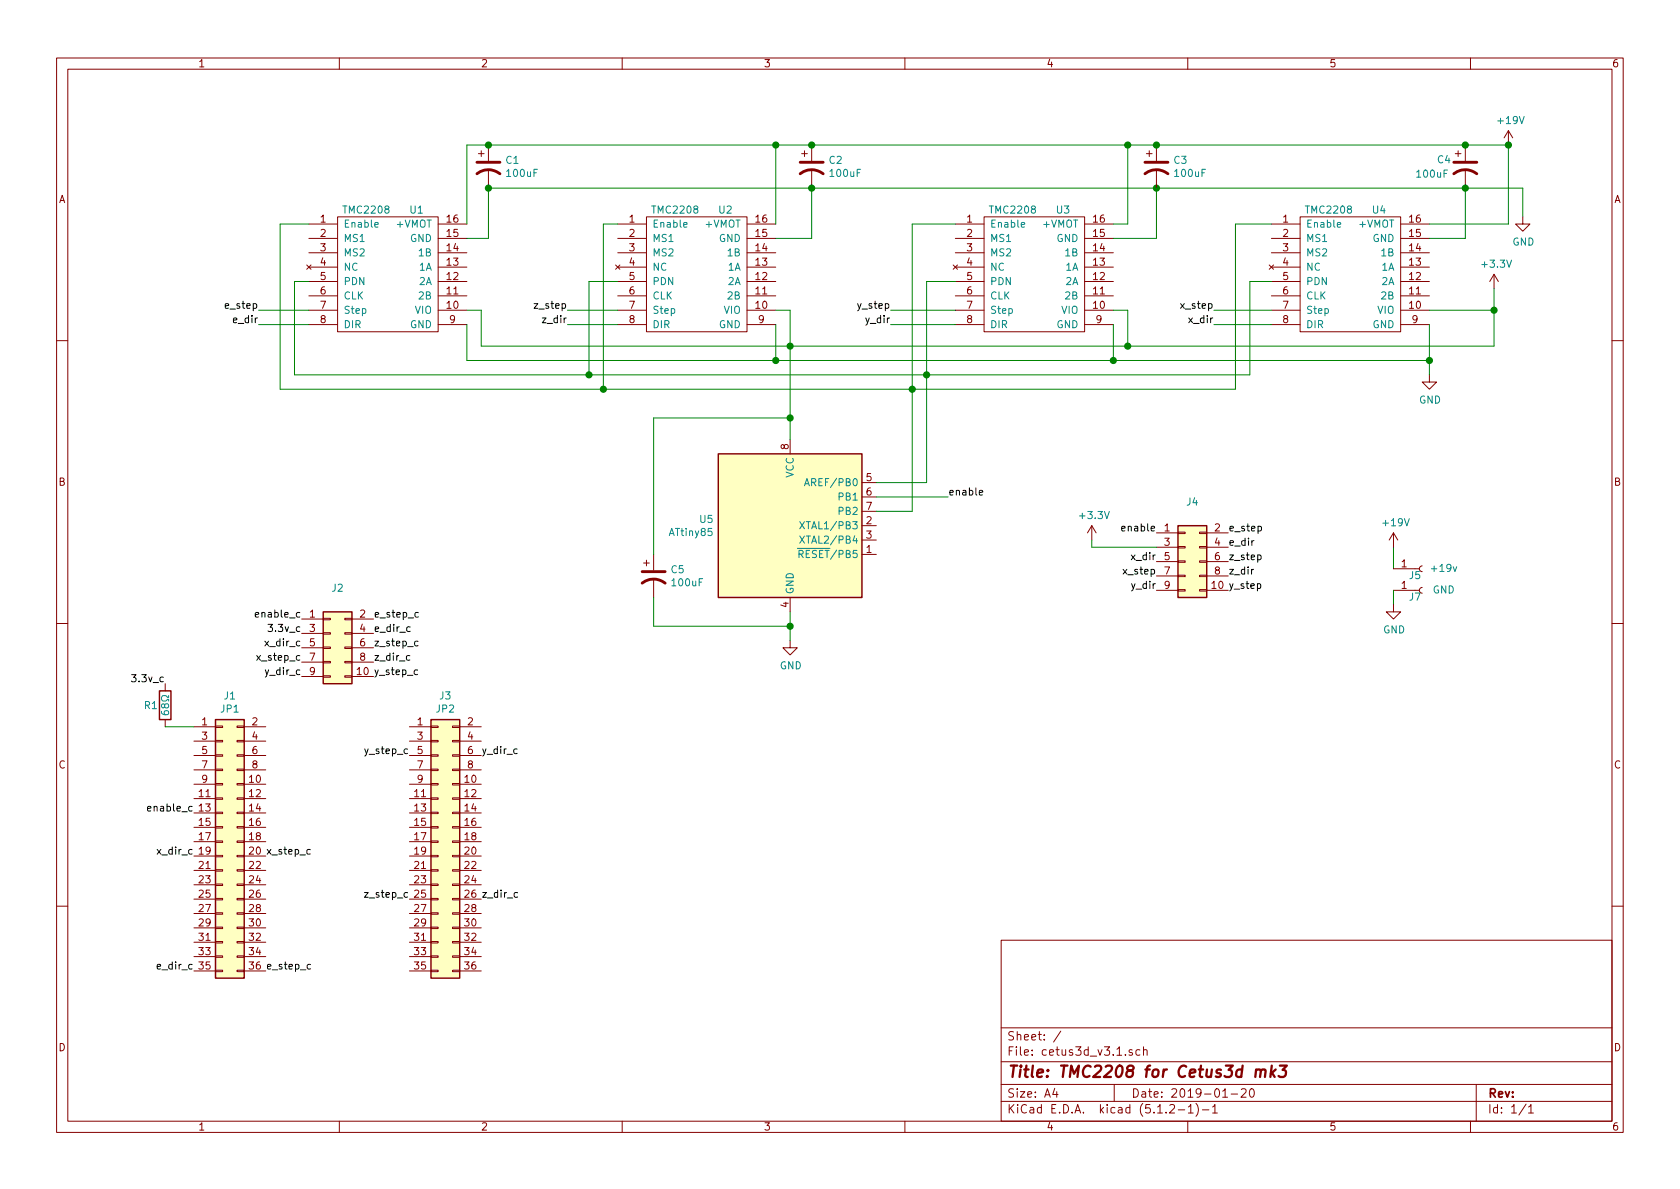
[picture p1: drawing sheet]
<svg xmlns="http://www.w3.org/2000/svg" width="297mm" height="210mm" viewBox="0 0 297 210" stroke-linecap="round" stroke-linejoin="round" font-family="sans-serif">
<g fill="none" stroke="#840000" stroke-width=".18">
<path d="M10 10.3h277v189.9h-277zM12 12.2h273v186.1h-273zM60 10.3v1.9M110 10.3v1.9M160 10.3v1.9M210 10.3v1.9M260 10.3v1.9M54.6 39.6h5.1M59.7 38.3h17.8v20.4h-17.8zM77.5 39.6h5M84.6 27.2h1M85.1 26.7v1"/>
<path d="M86.4 25.6v2.8M86.4 30v3.3M109.2 39.6h5.1M114.3 38.3h17.8v20.4h-17.8zM132.1 39.6h5.1M141.7 27.2h1M142.2 26.7v1M143.5 25.6v2.8M143.5 30v3.3M168.9 39.6h5.1M174 38.3h17.8v20.4h-17.8zM191.8 39.6h5"/>
<path d="M202.7 27.2h1M203.2 26.7v1M204.5 25.6v2.8M204.5 30v3.3M224.8 39.6h5.1M229.9 38.3h17.7v20.4h-17.7zM247.6 39.6h5.1M257.3 27.2h1M257.8 26.7v1M259.1 25.6v2.8M259.1 30v3.3M266.7 23.1l-.8 1.3"/>
<path d="M266.7 23.1v2.5M266.7 23.1l.8 1.3M269.2 38.3v1.3h1.3l-1.3 1.3-1.2-1.3h1.2M54.2 46.9l.8 .7M54.6 54.9h5.1M54.6 52.3h5.1M54.6 49.8h5.1M54.6 47.2h5.1M54.6 44.7h5.1M54.6 42.2h5.1M54.6 57.4h5.1M55 46.9l-.8 .7"/>
<path d="M77.5 54.9h5M77.5 52.3h5M77.5 49.8h5M77.5 47.2h5M77.5 44.7h5M77.5 42.2h5M77.5 57.4h5M108.8 46.9l.8 .7M109.2 54.9h5.1M109.2 52.3h5.1M109.2 49.8h5.1M109.2 47.2h5.1"/>
<path d="M109.2 44.7h5.1M109.2 42.2h5.1M109.2 57.4h5.1M109.6 46.9l-.8 .7M132.1 54.9h5.1M132.1 52.3h5.1M132.1 49.8h5.1M132.1 47.2h5.1M132.1 44.7h5.1M132.1 42.2h5.1M132.1 57.4h5.1M168.5 46.9l.8 .7"/>
<path d="M168.9 54.9h5.1M168.9 52.3h5.1M168.9 49.8h5.1M168.9 47.2h5.1M168.9 44.7h5.1M168.9 42.2h5.1M168.9 57.4h5.1M169.3 46.9l-.8 .7M191.8 54.9h5M191.8 52.3h5M191.8 49.8h5M191.8 47.2h5"/>
<path d="M191.8 44.7h5M191.8 42.2h5M191.8 57.4h5M224.4 46.9l.8 .7M224.8 54.9h5.1M224.8 52.3h5.1M224.8 49.8h5.1M224.8 47.2h5.1M224.8 44.7h5.1M224.8 42.2h5.1M224.8 57.4h5.1M225.2 46.9l-.8 .7"/>
<path d="M247.6 54.9h5.1M247.6 52.3h5.1M247.6 49.8h5.1M247.6 47.2h5.1M247.6 44.7h5.1M247.6 42.2h5.1M247.6 57.4h5.1M264.2 48.5l-.8 1.3M264.2 48.5v2.5M264.2 48.5l.7 1.3M10 60.2h2M139.7 77.7v2.6"/>
<path d="M252.7 66.3v1.3h1.3l-1.3 1.2-1.2-1.2h1.2M285 60.2h2M113.8 99.6h1M114.3 99.1v1M115.6 98v2.8M152.4 98h2.5M152.4 93h2.5M152.4 95.5h2.5M152.4 85.3h2.5M152.4 87.9h2.5M152.4 90.4h2.5M193 93l-.7 1.2"/>
<path d="M193 93v2.5M193 93l.8 1.2M204.5 94.2h3.8M204.5 96.8h3.8M204.5 99.3h3.8M208.3 99.2h1.2v.2h-1.2zM208.3 96.6h1.2v.3h-1.2zM208.3 94.1h1.2v.3h-1.2zM212.1 99.2h1.3v.2h-1.3zM212.1 96.6h1.3v.3h-1.3zM212.1 94.1h1.3v.3h-1.3zM213.4 94.2h3.8"/>
<path d="M213.4 96.8h3.8M213.4 99.3h3.8M246.4 94.2l-.8 1.3M246.4 94.2v2.6M246.4 94.2l.7 1.3M10 110.3h2M53.3 109.5h3.8M53.3 119.6h3.8M53.3 112h3.8M53.3 114.5h3.8M53.3 117.1h3.8M57.1 119.5h1.3v.3h-1.3z"/>
<path d="M57.1 117h1.3v.2h-1.3zM57.1 114.4h1.3v.3h-1.3zM57.1 111.9h1.3v.2h-1.3zM57.1 109.3h1.3v.3h-1.3zM61 119.5h1.2v.3h-1.2zM61 117h1.2v.2h-1.2zM61 114.4h1.2v.3h-1.2zM61 111.9h1.2v.2h-1.2zM61 109.3h1.2v.3h-1.2zM62.2 109.5h3.8M62.2 119.6h3.8M62.2 112h3.8"/>
<path d="M62.2 114.5h3.8M62.2 117.1h3.8M115.6 102.4v3.3M139.7 113.3v1.2h1.3l-1.3 1.3-1.3-1.3h1.3M139.7 105.7v2.5M204.5 104.4h3.8M204.5 101.8h3.8M208.3 104.3h1.2v.2h-1.2zM208.3 101.7h1.2v.3h-1.2zM212.1 104.3h1.3v.2h-1.3zM212.1 101.7h1.3v.3h-1.3zM213.4 104.4h3.8"/>
<path d="M213.4 101.8h3.8M246.4 106.9v1.3h1.2l-1.2 1.3-1.3-1.3h1.3M246.4 104.4h3.8M246.4 100.6h3.8M251.5 103.9l-.3 .1-.2 .3 .1 .4 .4 .2M251.5 100.1l-.3 .1-.2 .3 .1 .4 .4 .2M285 110.3h2M29.2 120.9v1.3M29.2 127.2v1.3M34.3 128.5h3.8M34.3 138.7h3.8M34.3 131.1h3.8"/>
<path d="M34.3 133.6h3.8M34.3 136.1h3.8M38.1 138.6h1.3v.2h-1.3zM38.1 136h1.3v.3h-1.3zM38.1 133.5h1.3v.2h-1.3zM38.1 130.9h1.3v.3h-1.3zM38.1 128.4h1.3v.2h-1.3zM41.9 138.6h1.3v.2h-1.3zM41.9 136h1.3v.3h-1.3zM41.9 133.5h1.3v.2h-1.3zM41.9 130.9h1.3v.3h-1.3zM41.9 128.4h1.3v.2h-1.3z"/>
<path d="M43.2 128.5h3.8M43.2 138.7h3.8M43.2 131.1h3.8M43.2 133.6h3.8M43.2 136.1h3.8M72.4 128.5h3.8M72.4 138.7h3.8M72.4 131.1h3.8M72.4 133.6h3.8M72.4 136.1h3.8M76.2 138.6h1.3v.2h-1.3zM76.2 136h1.3v.3h-1.3z"/>
<path d="M76.2 133.5h1.3v.2h-1.3zM76.2 130.9h1.3v.3h-1.3zM76.2 128.4h1.3v.2h-1.3zM80 138.6h1.3v.2h-1.3zM80 136h1.3v.3h-1.3zM80 133.5h1.3v.2h-1.3zM80 130.9h1.3v.3h-1.3zM80 128.4h1.3v.2h-1.3zM81.3 128.5h3.8M81.3 138.7h3.8M81.3 131.1h3.8M81.3 133.6h3.8"/>
<path d="M81.3 136.1h3.8M34.3 141.2h3.8M34.3 143.8h3.8M34.3 146.3h3.8M34.3 148.8h3.8M34.3 151.4h3.8M34.3 153.9h3.8M34.3 156.5h3.8M34.3 159h3.8M38.1 158.9h1.3v.2h-1.3zM38.1 156.3h1.3v.3h-1.3zM38.1 153.8h1.3v.2h-1.3z"/>
<path d="M38.1 151.3h1.3v.2h-1.3zM38.1 148.7h1.3v.3h-1.3zM38.1 146.2h1.3v.2h-1.3zM38.1 143.6h1.3v.3h-1.3zM38.1 141.1h1.3v.2h-1.3zM41.9 158.9h1.3v.2h-1.3zM41.9 156.3h1.3v.3h-1.3zM41.9 153.8h1.3v.2h-1.3zM41.9 151.3h1.3v.2h-1.3zM41.9 148.7h1.3v.3h-1.3zM41.9 146.2h1.3v.2h-1.3zM41.9 143.6h1.3v.3h-1.3z"/>
<path d="M41.9 141.1h1.3v.2h-1.3zM43.2 141.2h3.8M43.2 143.8h3.8M43.2 146.3h3.8M43.2 148.8h3.8M43.2 151.4h3.8M43.2 153.9h3.8M43.2 156.5h3.8M43.2 159h3.8M72.4 141.2h3.8M72.4 143.8h3.8M72.4 146.3h3.8"/>
<path d="M72.4 148.8h3.8M72.4 151.4h3.8M72.4 153.9h3.8M72.4 156.5h3.8M72.4 159h3.8M76.2 158.9h1.3v.2h-1.3zM76.2 156.3h1.3v.3h-1.3zM76.2 153.8h1.3v.2h-1.3zM76.2 151.3h1.3v.2h-1.3zM76.2 148.7h1.3v.3h-1.3zM76.2 146.2h1.3v.2h-1.3zM76.2 143.6h1.3v.3h-1.3z"/>
<path d="M76.2 141.1h1.3v.2h-1.3zM80 158.9h1.3v.2h-1.3zM80 156.3h1.3v.3h-1.3zM80 153.8h1.3v.2h-1.3zM80 151.3h1.3v.2h-1.3zM80 148.7h1.3v.3h-1.3zM80 146.2h1.3v.2h-1.3zM80 143.6h1.3v.3h-1.3zM80 141.1h1.3v.2h-1.3zM81.3 141.2h3.8M81.3 143.8h3.8M81.3 146.3h3.8"/>
<path d="M81.3 148.8h3.8M81.3 151.4h3.8M81.3 153.9h3.8M81.3 156.5h3.8M81.3 159h3.8M10 160.2h2M34.3 161.5h3.8M34.3 164.1h3.8M34.3 166.6h3.8M34.3 169.2h3.8M34.3 171.7h3.8M38.1 171.6h1.3v.2h-1.3z"/>
<path d="M38.1 169h1.3v.3h-1.3zM38.1 166.5h1.3v.2h-1.3zM38.1 164h1.3v.2h-1.3zM38.1 161.4h1.3v.3h-1.3zM41.9 171.6h1.3v.2h-1.3zM41.9 169h1.3v.3h-1.3zM41.9 166.5h1.3v.2h-1.3zM41.9 164h1.3v.2h-1.3zM41.9 161.4h1.3v.3h-1.3zM43.2 161.5h3.8M43.2 164.1h3.8M43.2 166.6h3.8"/>
<path d="M43.2 169.2h3.8M43.2 171.7h3.8M72.4 161.5h3.8M72.4 164.1h3.8M72.4 166.6h3.8M72.4 169.2h3.8M72.4 171.7h3.8M76.2 171.6h1.3v.2h-1.3zM76.2 169h1.3v.3h-1.3zM76.2 166.5h1.3v.2h-1.3zM76.2 164h1.3v.2h-1.3zM76.2 161.4h1.3v.3h-1.3z"/>
<path d="M80 171.6h1.3v.2h-1.3zM80 169h1.3v.3h-1.3zM80 166.5h1.3v.2h-1.3zM80 164h1.3v.2h-1.3zM80 161.4h1.3v.3h-1.3zM81.3 161.5h3.8M81.3 164.1h3.8M81.3 166.6h3.8M81.3 169.2h3.8M81.3 171.7h3.8M177 166.3h108v32h-108zM285 160.2h2"/>
<path d="M60 198.3v1.9M110 198.3v1.9M160 198.3v1.9M177 194.8h108M177 191.8h108M177 187.8h108M177 181.8h108M186.5 192.5l-.4 1h1M186.8 193v1M187.6 182.3l-1.3 2M197 191.8v3M200.2 185.7l-.4-.1-.2 .2 .1 .2 .5 .2v.3h-.6"/>
<path d="M201.5 185.7l-.4-.1-.3 .3 .2 .6h.5M202.2 185.7l.2-.1 .4 .1v.9M202.2 185.1v1.5M206.8 195.5l.2-.2h.4l.2 .2 .1 .3-.1 .2-.8 .8h.9M208.3 196.3h1.2M210 198.3v1.9M210.1 195.8l.4-.5v1.5M210.1 196.8h.9M211.5 195.1a1.71 1.71 0 0 1 0 2.3M212.6 196.3h1.1M214.4 195.8l.4-.5v1.5M214.4 196.8h.8"/>
<path d="M216.2 194h.8M217.7 193.5h1.1M219.5 192.7l.2-.2h.3l.3 .2v.3v.2l-.9 .8h.9M221.1 192.6l.2-.1a.8 .8 0 0 1 .5 .8 .8 .8 0 0 1-.5 .7 1 1 0 0 1-.2-1.4zM260 198.3v1.9M261 191.8v6.5M269.8 195.2l-1.2 2M270.3 195.8l.4-.5v1.5M270.3 196.8h.8"/>
</g>
<path d="M222.1 189.3a.52 .52 0 0 1 .8 .1l-.1 1M222.1 189.1l-.2 1.3M222.9 189.4l.3-.3 .5 .1-.1 1.2M224.9 188.4l-.3 2M224.9 189.7l.5 .7M225.6 189.1l-.9 .8M226.3 188.4h1.2l-.7 .8a.48 .48 0 0 1 .6 .4l-.1 .5-.2 .2-.8 .1-.2-.1" fill="none" stroke="#840000" stroke-width=".41"/>
<g fill="none" stroke="#008484" stroke-width=".18">
<path d="M66.3 39.7l.6-.1-.1-.2-.4-.1-.1 .2v.6h.5M120.9 39.7l.6-.1-.1-.2-.3-.1-.2 .2 .1 .6h.4M180.6 39.7l.6-.1-.1-.2-.4-.1-.1 .2v.6h.5M236.4 39.7l.7-.1-.1-.2-.4-.1-.2 .2 .1 .6h.5M141 97h1.2M141.3 98l.6-.1 .1-.1-.1-.3-.1-.2h-.5v1.3M141.4 92.2l.8 1.3M141.4 94.8l.8 1.3M141.6 98l.4 .6M142.2 85.9l.5-1.3 .4 1.3M142.2 92.2l-.8 1.3M142.2 94.8l-.8 1.3"/>
<path d="M142.4 85.5h.6M28.5 125.8l.1 .4a.87 .87 0 0 0 1.2 0l-.1-.5h-.5l-.2 .5 .3 .2M29.1 124.7l.2-.2h.4l.1 .2v.4l-.5 .1-.1-.1-.2-.6h-.3l-.2 .2 .2 .4 .2 .1 .2-.3M29.8 123v.3h-.2a.54 .54 0 0 0-.8-.3 .54 .54 0 0 0-.2 .8 .59 .59 0 0 0 1-.1h.2v.3"/>
</g>
<g fill="none" stroke="#008400" stroke-width=".18">
<path d="M54.6 39.6h-5.1v29.2h168.9v-29.2h6.4M82.5 39.6v-14h184.2v14h-14M109.2 39.6h-2.5v29.2M137.2 25.6v14M143.5 33.3v8.9h-6.3M168.9 39.6h-7.6v50.8h-6.4M199.4 25.6v14h-2.6M204.5 33.3v8.9h-7.7M259.1 33.3v8.9h-6.4M269.2 38.3v-5h-182.8v8.9h-3.9M45.7 54.9h8.9M45.7 57.4h8.9"/>
<path d="M54.6 49.8h-2.5v16.5h168.9v-16.5h3.8M82.5 57.4v6.3h170.2M100.3 54.9h8.9M100.3 57.4h8.9M109.2 49.8h-5.1v16.5M137.2 57.4v6.3M137.2 54.9h2.5v22.8M157.5 54.9h11.4M157.5 57.4h11.4M168.9 49.8h-5.1v35.5h-8.9M196.8 57.4v6.3M196.8 54.9h2.6v6.3"/>
<path d="M214.6 54.9h10.2M214.6 57.4h10.2M252.7 57.4v8.9M252.7 54.9h11.5M264.2 51v10.2h-179.1v-6.3h-2.6M139.7 73.9h-24.1v24.1M154.9 87.9h12.7M193 95.5v1.3h11.5M246.4 96.8v3.8M115.6 105.7v5h24.1M139.7 108.2v5.1M246.4 104.4v2.5"/>
<path d="M29.2 128.5h5.1"/>
</g>
<g fill="#008400" stroke="#008400" stroke-width=".25">
<circle cx="252.7" cy="63.7" r=".51"/>
<circle cx="196.9" cy="63.7" r=".51"/>
<circle cx="264.2" cy="54.9" r=".51"/>
<circle cx="199.4" cy="61.2" r=".51"/>
<circle cx="199.4" cy="25.6" r=".51"/>
<circle cx="139.7" cy="61.2" r=".51"/>
<circle cx="163.8" cy="66.3" r=".51"/>
<circle cx="161.3" cy="68.8" r=".51"/>
<circle cx="204.5" cy="33.3" r=".51"/>
<circle cx="259.1" cy="25.6" r=".51"/>
<circle cx="259.1" cy="33.3" r=".51"/>
<circle cx="204.5" cy="25.6" r=".51"/>
<circle cx="143.5" cy="25.6" r=".51"/>
<circle cx="143.5" cy="33.3" r=".51"/>
<circle cx="137.2" cy="63.7" r=".51"/>
<circle cx="137.2" cy="25.6" r=".51"/>
<circle cx="86.4" cy="25.6" r=".51"/>
<circle cx="86.4" cy="33.3" r=".51"/>
<circle cx="106.7" cy="68.8" r=".51"/>
<circle cx="104.1" cy="66.3" r=".51"/>
<circle cx="139.7" cy="73.9" r=".51"/>
<circle cx="139.7" cy="110.7" r=".51"/>
<circle cx="266.7" cy="25.6" r=".51"/>
</g>
<g fill="#ffffc2" stroke="#ffffc2" stroke-width=".18">
<path d="M127 80.3h25.4v25.4h-25.4z"/>
<path d="M76.2 127.2h5.1v45.8h-5.1z"/>
<path d="M38.1 127.2h5.1v45.8h-5.1z"/>
<path d="M57.1 108.2h5.1v12.7h-5.1z"/>
<path d="M208.3 93h5.1v12.7h-5.1z"/>
</g>
<path d="M127 80.3h25.4v25.4h-25.4zM208.3 93h5.1v12.7h-5.1zM57.1 108.2h5.1v12.7h-5.1zM28.2 122.2h2v5h-2zM38.1 127.2h5.1v45.8h-5.1zM76.2 127.2h5.1v45.8h-5.1z" fill="none" stroke="#840000" stroke-width=".25"/>
<path d="M84.3 30.7a3.3 3.3 0 0 1 4.1 0M84.3 28.7h4.1M141.5 30.7a3.3 3.3 0 0 1 4 0M141.5 28.7h4M202.4 30.7a3.3 3.3 0 0 1 4.1 0M202.4 28.7h4.1M257 30.7a3.3 3.3 0 0 1 4.1 0M257 28.7h4.1M113.5 103.1a3.3 3.3 0 0 1 4.1 0M113.5 101.1h4.1" fill="none" stroke="#840000" stroke-width=".51"/>
<g fill="none" stroke="#000" stroke-width=".18">
<path d="M173.2 87.1l.6-.1-.1-.2-.4-.1-.1 .2v.6h.5M222.4 98.2l.3-.1 .3 .3-.1 .5h-.5M222.4 93.1h.4l.2 .2-.1 .5h-.5M45.1 108.7l.6-.1v-.2l-.4-.1-.2 .2 .1 .6h.5M72.5 116l-.4-.1-.2 .2 .1 .6h.5M72.5 110.9l-.3-.1-.3 .3 .1 .5h.5M73.8 118.5h-.3l-.3 .2 .2 .5h.4M73.9 113.4h-.4l-.2 .2 .1 .6h.5M74 108.4l-.4-.1-.2 .2 .1 .6h.5M221.6 100.7l-.3 .2M91.4 132.5l-.3-.1-.3 .3 .2 .5h.4M26.1 143l.6-.1-.1-.3h-.3l-.2 .2 .1 .6h.4"/>
<path d="M54.9 150.3l-.4-.1-.2 .2 .1 .6h.5M91.5 157.9l-.4-.1-.2 .3 .1 .5h.5M54.9 170.6l-.3-.1-.3 .3 .1 .5h.5"/>
</g>
<text font-size="2.8" fill="#840000" x="178" y="190.5">Title: TMC2208 for Cetus3d mk3</text>
<g font-size="2.1" fill="#840000">
<text x="178" y="184">Sheet: /</text>
<text x="178" y="186.7">File: cetus3d_v3.1.sch</text>
<text x="178" y="196.9">KiCad E.D.A. kicad (5.1.2-1)-1</text>
<text x="178" y="194.1">Size: A4</text>
<text x="200" y="194.1">Date: 2019-01-20</text>
<text x="263" y="194.1">Rev:</text>
<text x="263" y="196.9">Id: 1/1</text>
</g>
<g font-size="1.8" fill="#840000">
<text x="35" y="11.9">1</text>
<text x="85" y="11.9">2</text>
<text x="135" y="11.9">3</text>
<text x="185" y="11.9">4</text>
<text x="235" y="11.9">5</text>
<text x="285" y="11.9">6</text>
<text x="10.4" y="35.9">A</text>
<text x="285.4" y="35.9">A</text>
<text x="56.7" y="39.4">1</text>
<text x="56.7" y="41.9">2</text>
<text x="79" y="41.9">15</text>
<text x="79" y="39.4">16</text>
<text x="111.3" y="39.4">1</text>
<text x="111.3" y="41.9">2</text>
<text x="133.7" y="41.9">15</text>
<text x="133.7" y="39.4">16</text>
<text x="171" y="39.4">1</text>
<text x="171" y="41.9">2</text>
<text x="193.3" y="41.9">15</text>
<text x="193.3" y="39.4">16</text>
<text x="226.8" y="39.4">1</text>
<text x="226.8" y="41.9">2</text>
<text x="249.2" y="41.9">15</text>
<text x="249.2" y="39.4">16</text>
<text x="56.7" y="44.4">3</text>
<text x="56.7" y="47">4</text>
<text x="79" y="47">13</text>
<text x="79" y="44.4">14</text>
<text x="111.3" y="44.4">3</text>
<text x="111.3" y="47">4</text>
<text x="133.7" y="47">13</text>
<text x="133.7" y="44.4">14</text>
<text x="171" y="44.4">3</text>
<text x="171" y="47">4</text>
<text x="193.3" y="47">13</text>
<text x="193.3" y="44.4">14</text>
<text x="226.8" y="44.4">3</text>
<text x="226.8" y="47">4</text>
<text x="249.2" y="47">13</text>
<text x="249.2" y="44.4">14</text>
<text x="56.7" y="49.5">5</text>
<text x="56.7" y="52.1">6</text>
<text x="79" y="52.1">11</text>
<text x="79" y="49.5">12</text>
<text x="111.3" y="49.5">5</text>
<text x="111.3" y="52.1">6</text>
<text x="133.7" y="52.1">11</text>
<text x="133.7" y="49.5">12</text>
<text x="171" y="49.5">5</text>
<text x="171" y="52.1">6</text>
<text x="193.3" y="52.1">11</text>
<text x="193.3" y="49.5">12</text>
<text x="226.8" y="49.5">5</text>
<text x="226.8" y="52.1">6</text>
<text x="249.2" y="52.1">11</text>
<text x="249.2" y="49.5">12</text>
<text x="56.7" y="54.6">7</text>
<text x="56.7" y="57.1">8</text>
<text x="79" y="54.6">10</text>
<text x="79.5" y="57.1">9</text>
<text x="111.3" y="54.6">7</text>
<text x="111.3" y="57.1">8</text>
<text x="133.7" y="54.6">10</text>
<text x="134.1" y="57.1">9</text>
<text x="171" y="54.6">7</text>
<text x="171" y="57.1">8</text>
<text x="193.3" y="54.6">10</text>
<text x="193.8" y="57.1">9</text>
<text x="226.8" y="54.6">7</text>
<text x="226.8" y="57.1">8</text>
<text x="249.2" y="54.6">10</text>
<text x="249.7" y="57.1">9</text>
<text x="139.4" y="79.5" transform="rotate(-90 139.4 79.5)">8</text>
<text x="10.4" y="85.9">B</text>
<text x="153.2" y="85.1">5</text>
<text x="153.2" y="87.6">6</text>
<text x="285.4" y="85.9">B</text>
<text x="153.2" y="92.7">2</text>
<text x="153.2" y="95.2">3</text>
<text x="153.2" y="90.2">7</text>
<text x="205.9" y="94">1</text>
<text x="214.8" y="94">2</text>
<text x="153.2" y="97.8">1</text>
<text x="205.9" y="96.5">3</text>
<text x="205.9" y="99.1">5</text>
<text x="205.9" y="101.6">7</text>
<text x="214.8" y="96.5">4</text>
<text x="214.8" y="99.1">6</text>
<text x="214.8" y="101.6">8</text>
<text x="247.8" y="100.3">1</text>
<text x="139.4" y="107.4" transform="rotate(-90 139.4 107.4)">4</text>
<text x="205.9" y="104.1">9</text>
<text x="247.8" y="104.1">1</text>
<text x="54.8" y="109.2">1</text>
<text x="54.8" y="111.8">3</text>
<text x="63.7" y="109.2">2</text>
<text x="63.7" y="111.8">4</text>
<text x="54.8" y="114.3">5</text>
<text x="54.8" y="116.8">7</text>
<text x="54.8" y="119.4">9</text>
<text x="63.7" y="114.3">6</text>
<text x="63.7" y="116.8">8</text>
<text x="35.7" y="128.3">1</text>
<text x="35.7" y="130.8">3</text>
<text x="44.6" y="128.3">2</text>
<text x="44.6" y="130.8">4</text>
<text x="73.8" y="128.3">1</text>
<text x="73.8" y="130.8">3</text>
<text x="82.7" y="128.3">2</text>
<text x="82.7" y="130.8">4</text>
<text x="10.4" y="135.9">C</text>
<text x="35.7" y="133.3">5</text>
<text x="35.7" y="135.9">7</text>
<text x="44.6" y="133.3">6</text>
<text x="44.6" y="135.9">8</text>
<text x="73.8" y="133.3">5</text>
<text x="73.8" y="135.9">7</text>
<text x="82.7" y="133.3">6</text>
<text x="82.7" y="135.9">8</text>
<text x="285.4" y="135.9">C</text>
<text x="35.2" y="141">11</text>
<text x="35.2" y="143.5">13</text>
<text x="35.7" y="138.4">9</text>
<text x="44.1" y="138.4">10</text>
<text x="44.1" y="141">12</text>
<text x="44.1" y="143.5">14</text>
<text x="73.3" y="141">11</text>
<text x="73.3" y="143.5">13</text>
<text x="73.8" y="138.4">9</text>
<text x="82.2" y="138.4">10</text>
<text x="82.2" y="141">12</text>
<text x="82.2" y="143.5">14</text>
<text x="35.2" y="146">15</text>
<text x="35.2" y="148.6">17</text>
<text x="44.1" y="146">16</text>
<text x="44.1" y="148.6">18</text>
<text x="73.3" y="146">15</text>
<text x="73.3" y="148.6">17</text>
<text x="82.2" y="146">16</text>
<text x="82.2" y="148.6">18</text>
<text x="35.2" y="151.1">19</text>
<text x="35.2" y="153.7">21</text>
<text x="44.1" y="153.7">22</text>
<text x="73.3" y="151.1">19</text>
<text x="73.3" y="153.7">21</text>
<text x="82.2" y="151.1">20</text>
<text x="82.2" y="153.7">22</text>
<text x="35.2" y="156.2">23</text>
<text x="35.2" y="158.7">25</text>
<text x="35.2" y="161.3">27</text>
<text x="44.1" y="156.2">24</text>
<text x="44.1" y="158.7">26</text>
<text x="44.1" y="161.3">28</text>
<text x="73.3" y="156.2">23</text>
<text x="73.3" y="158.7">25</text>
<text x="73.3" y="161.3">27</text>
<text x="82.2" y="156.2">24</text>
<text x="82.2" y="161.3">28</text>
<text x="35.2" y="163.8">29</text>
<text x="35.2" y="166.4">31</text>
<text x="44.1" y="163.8">30</text>
<text x="44.1" y="166.4">32</text>
<text x="73.3" y="163.8">29</text>
<text x="73.3" y="166.4">31</text>
<text x="82.2" y="163.8">30</text>
<text x="82.2" y="166.4">32</text>
<text x="35.2" y="168.9">33</text>
<text x="35.2" y="171.4">35</text>
<text x="44.1" y="168.9">34</text>
<text x="73.3" y="168.9">33</text>
<text x="73.3" y="171.4">35</text>
<text x="82.2" y="168.9">34</text>
<text x="82.2" y="171.4">36</text>
<text x="10.4" y="185.9">D</text>
<text x="285.4" y="185.9">D</text>
<text x="35" y="199.9">1</text>
<text x="85" y="199.9">2</text>
<text x="135" y="199.9">3</text>
<text x="185" y="199.9">4</text>
<text x="235" y="199.9">5</text>
<text x="285" y="199.9">6</text>
</g>
<g font-size="1.8" fill="#008484">
<text x="265" y="21.9">+19V</text>
<text x="89.5" y="29">C1</text>
<text x="146.6" y="29">C2</text>
<text x="207.6" y="29">C3</text>
<text x="254.2" y="28.9">C4</text>
<text x="89.7" y="31.3">100uF</text>
<text x="147.1" y="31.3">100uF</text>
<text x="207.8" y="31.3">100uF</text>
<text x="250.6" y="31.4">100uF</text>
<text x="60.7" y="40.3">Enable</text>
<text x="60.9" y="37.8">TMC2208</text>
<text x="70.3" y="40.3">+VMOT</text>
<text x="72.5" y="37.8">U1</text>
<text x="115.3" y="40.3">Enable</text>
<text x="115.5" y="37.8">TMC2208</text>
<text x="124.9" y="40.3">+VMOT</text>
<text x="127.2" y="37.8">U2</text>
<text x="175" y="40.3">Enable</text>
<text x="175.2" y="37.8">TMC2208</text>
<text x="184.6" y="40.3">+VMOT</text>
<text x="186.8" y="37.8">U3</text>
<text x="230.9" y="40.3">Enable</text>
<text x="231.1" y="37.8">TMC2208</text>
<text x="240.5" y="40.3">+VMOT</text>
<text x="242.7" y="37.8">U4</text>
<text x="60.7" y="42.8">MS1</text>
<text x="60.7" y="45.3">MS2</text>
<text x="60.7" y="47.9">NC</text>
<text x="72.5" y="42.8">GND</text>
<text x="74.2" y="47.9">1A</text>
<text x="74.2" y="45.3">1B</text>
<text x="115.3" y="42.8">MS1</text>
<text x="115.3" y="45.3">MS2</text>
<text x="115.3" y="47.9">NC</text>
<text x="127.1" y="42.8">GND</text>
<text x="128.8" y="47.9">1A</text>
<text x="128.8" y="45.3">1B</text>
<text x="175" y="42.8">MS1</text>
<text x="175" y="45.3">MS2</text>
<text x="175" y="47.9">NC</text>
<text x="186.8" y="42.8">GND</text>
<text x="188.5" y="47.9">1A</text>
<text x="188.5" y="45.3">1B</text>
<text x="230.9" y="42.8">MS1</text>
<text x="230.9" y="45.3">MS2</text>
<text x="230.9" y="47.9">NC</text>
<text x="242.7" y="42.8">GND</text>
<text x="244.4" y="47.9">1A</text>
<text x="244.4" y="45.3">1B</text>
<text x="262.2" y="47.3">+3.3V</text>
<text x="267.4" y="43.4">GND</text>
<text x="60.7" y="50.4">PDN</text>
<text x="60.7" y="53">CLK</text>
<text x="74.2" y="53">2B</text>
<text x="74.2" y="50.4">2A</text>
<text x="115.3" y="50.4">PDN</text>
<text x="115.3" y="53">CLK</text>
<text x="128.8" y="53">2B</text>
<text x="128.8" y="50.4">2A</text>
<text x="175" y="50.4">PDN</text>
<text x="175" y="53">CLK</text>
<text x="188.5" y="53">2B</text>
<text x="188.5" y="50.4">2A</text>
<text x="230.9" y="50.4">PDN</text>
<text x="230.9" y="53">CLK</text>
<text x="244.4" y="53">2B</text>
<text x="244.4" y="50.4">2A</text>
<text x="60.7" y="55.5">Step</text>
<text x="60.7" y="58">DIR</text>
<text x="72.5" y="58">GND</text>
<text x="73.4" y="55.5">VIO</text>
<text x="115.3" y="55.5">Step</text>
<text x="115.3" y="58">DIR</text>
<text x="127.1" y="58">GND</text>
<text x="128" y="55.5">VIO</text>
<text x="175" y="55.5">Step</text>
<text x="175" y="58">DIR</text>
<text x="186.8" y="58">GND</text>
<text x="187.7" y="55.5">VIO</text>
<text x="230.9" y="55.5">Step</text>
<text x="230.9" y="58">DIR</text>
<text x="242.7" y="58">GND</text>
<text x="243.6" y="55.5">VIO</text>
<text x="250.9" y="71.4">GND</text>
<text x="140.3" y="84.5" transform="rotate(-90 140.3 84.5)">VCC</text>
<text x="143.2" y="86">AREF/PB0</text>
<text x="148.5" y="88.5">PB1</text>
<text x="209.9" y="89.4">J4</text>
<text x="118.5" y="94.8">ATtiny85</text>
<text x="123.8" y="92.5">U5</text>
<text x="142.4" y="93.6">XTAL1/PB3</text>
<text x="148.5" y="91.1">PB2</text>
<text x="191.1" y="91.8">+3.3V</text>
<text x="244.7" y="93.1">+19V</text>
<text x="118.7" y="101.4">C5</text>
<text x="142.1" y="98.7">RESET/PB5</text>
<text x="142.4" y="96.1">XTAL2/PB4</text>
<text x="253.3" y="101.1">+19v</text>
<text x="58.7" y="104.6">J2</text>
<text x="118.9" y="103.7">100uF</text>
<text x="140.3" y="105.2" transform="rotate(-90 140.3 105.2)">GND</text>
<text x="249.2" y="106.2">J7</text>
<text x="249.2" y="102.4">J5</text>
<text x="253.3" y="104.9">GND</text>
<text x="244.6" y="112">GND</text>
<text x="137.9" y="118.4">GND</text>
<text x="25.6" y="125.4">R1</text>
<text x="39.7" y="123.7">J1</text>
<text x="77.8" y="123.7">J3</text>
<text x="39.1" y="126">JP1</text>
<text x="77.2" y="126">JP2</text>
</g>
<g font-size="1.8">
<text x="40.1" y="54.6">e_step</text>
<text x="41.5" y="57.1">e_dir</text>
<text x="94.8" y="54.6">z_step</text>
<text x="96.2" y="57.1">z_dir</text>
<text x="151.9" y="54.6">y_step</text>
<text x="153.3" y="57.1">y_dir</text>
<text x="209" y="54.6">x_step</text>
<text x="210.4" y="57.1">x_dir</text>
<text x="167.6" y="87.6">enable</text>
<text x="198.9" y="94">enable</text>
<text x="217.2" y="94">e_step</text>
<text x="198.9" y="101.6">x_step</text>
<text x="200.3" y="99.1">x_dir</text>
<text x="217.2" y="96.5">e_dir</text>
<text x="217.2" y="99.1">z_step</text>
<text x="217.2" y="101.6">z_dir</text>
<text x="200.3" y="104.1">y_dir</text>
<text x="214.3" y="104.1">10 y_step</text>
<text x="45.8" y="109.2">enable_c</text>
<text x="47.9" y="111.8">3.3v_c</text>
<text x="66" y="109.2">e_step_c</text>
<text x="66" y="111.8">e_dir_c</text>
<text x="45.8" y="116.8">x_step_c</text>
<text x="47.1" y="114.3">x_dir_c</text>
<text x="47.1" y="119.4">y_dir_c</text>
<text x="63.2" y="119.4">10 y_step_c</text>
<text x="66" y="114.3">z_step_c</text>
<text x="66" y="116.8">z_dir_c</text>
<text x="23.8" y="120.6">3.3v_c</text>
<text x="64.8" y="133.3">y_step_c</text>
<text x="85.1" y="133.3">y_dir_c</text>
<text x="26.7" y="143.5">enable_c</text>
<text x="28.1" y="151.1">x_dir_c</text>
<text x="44.1" y="151.1">20 x_step_c</text>
<text x="64.9" y="158.7">z_step_c</text>
<text x="82.2" y="158.7">26 z_dir_c</text>
<text x="28.1" y="171.4">e_dir_c</text>
<text x="44.1" y="171.4">36 e_step_c</text>
</g>
</svg>
